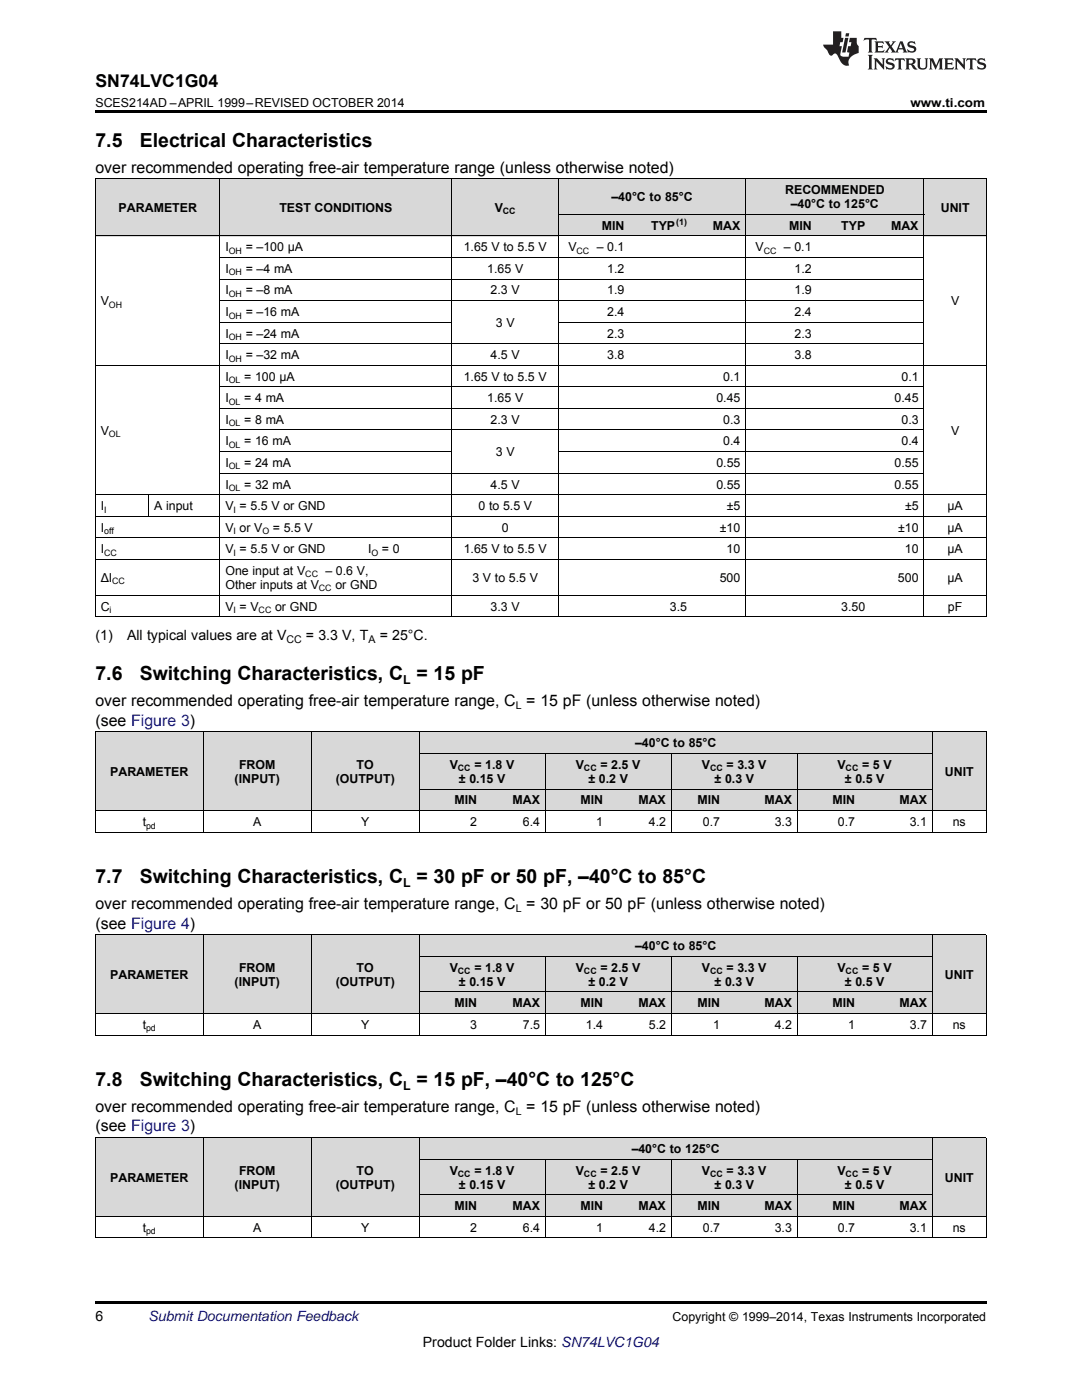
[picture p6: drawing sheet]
<svg xmlns="http://www.w3.org/2000/svg" width="216mm" height="279mm" viewBox="0 0 216 279" stroke-linecap="round" stroke-linejoin="round" font-family="sans-serif">
<g fill="#d8d8d8">
<path d="M19 227.1h21.6v15.7h-21.6z"/>
<path d="M40.6 227.1h21.5v15.7h-21.5z"/>
<path d="M62.1 227.1h21.6v15.7h-21.6z"/>
<path d="M83.7 238.5h12.6v4.3h-12.6z"/>
<path d="M96.3 238.5h12.5v4.3h-12.5z"/>
<path d="M108.8 238.5h12.6v4.3h-12.6z"/>
<path d="M121.4 238.5h12.6v4.3h-12.6z"/>
<path d="M134 238.5h10.7v4.3h-10.7z"/>
<path d="M144.7 238.5h14.4v4.3h-14.4z"/>
<path d="M159.1 238.5h12.6v4.3h-12.6z"/>
<path d="M171.7 238.5h14.4v4.3h-14.4z"/>
<path d="M186.1 227.1h10.7v15.7h-10.7z"/>
<path d="M83.7 231.4h12.6v7.1h-12.6z"/>
<path d="M96.3 231.4h12.5v7.1h-12.5z"/>
<path d="M108.8 231.4h12.6v7.1h-12.6z"/>
<path d="M121.4 231.4h12.6v7.1h-12.6z"/>
<path d="M134 231.4h10.7v7.1h-10.7z"/>
<path d="M144.7 231.4h14.4v7.1h-14.4z"/>
<path d="M159.1 231.4h12.6v7.1h-12.6z"/>
<path d="M171.7 231.4h14.4v7.1h-14.4z"/>
<path d="M83.7 227.1h12.6v4.3h-12.6z"/>
<path d="M96.3 227.1h12.5v4.3h-12.5z"/>
<path d="M108.8 227.1h12.6v4.3h-12.6z"/>
<path d="M121.4 227.1h12.6v4.3h-12.6z"/>
<path d="M134 227.1h10.7v4.3h-10.7z"/>
<path d="M144.7 227.1h14.4v4.3h-14.4z"/>
<path d="M159.1 227.1h12.6v4.3h-12.6z"/>
<path d="M171.7 227.1h14.4v4.3h-14.4z"/>
<path d="M19 186.6h21.6v15.7h-21.6z"/>
<path d="M40.6 186.6h21.5v15.7h-21.5z"/>
<path d="M62.1 186.6h21.6v15.7h-21.6z"/>
<path d="M83.7 198h12.6v4.3h-12.6z"/>
<path d="M96.3 198h12.5v4.3h-12.5z"/>
<path d="M108.8 198h12.6v4.3h-12.6z"/>
<path d="M121.4 198h12.6v4.3h-12.6z"/>
<path d="M134 198h10.7v4.3h-10.7z"/>
<path d="M144.7 198h14.4v4.3h-14.4z"/>
<path d="M159.1 198h12.6v4.3h-12.6z"/>
<path d="M171.7 198h14.4v4.3h-14.4z"/>
<path d="M186.1 186.6h10.7v15.7h-10.7z"/>
<path d="M83.7 190.9h12.6v7.1h-12.6z"/>
<path d="M96.3 190.9h12.5v7.1h-12.5z"/>
<path d="M108.8 190.9h12.6v7.1h-12.6z"/>
<path d="M121.4 190.9h12.6v7.1h-12.6z"/>
<path d="M134 190.9h10.7v7.1h-10.7z"/>
<path d="M144.7 190.9h14.4v7.1h-14.4z"/>
<path d="M159.1 190.9h12.6v7.1h-12.6z"/>
<path d="M171.7 190.9h14.4v7.1h-14.4z"/>
<path d="M83.7 186.6h12.6v4.3h-12.6z"/>
<path d="M96.3 186.6h12.5v4.3h-12.5z"/>
<path d="M108.8 186.6h12.6v4.3h-12.6z"/>
<path d="M121.4 186.6h12.6v4.3h-12.6z"/>
<path d="M134 186.6h10.7v4.3h-10.7z"/>
<path d="M144.7 186.6h14.4v4.3h-14.4z"/>
<path d="M159.1 186.6h12.6v4.3h-12.6z"/>
<path d="M171.7 186.6h14.4v4.3h-14.4z"/>
<path d="M19 146.1h21.6v15.7h-21.6z"/>
<path d="M40.6 146.1h21.5v15.7h-21.5z"/>
<path d="M62.1 146.1h21.6v15.7h-21.6z"/>
<path d="M83.7 157.5h12.6v4.3h-12.6z"/>
<path d="M96.3 157.5h12.5v4.3h-12.5z"/>
<path d="M108.8 157.5h12.6v4.3h-12.6z"/>
<path d="M121.4 157.5h12.6v4.3h-12.6z"/>
<path d="M134 157.5h10.7v4.3h-10.7z"/>
<path d="M144.7 157.5h14.4v4.3h-14.4z"/>
<path d="M159.1 157.5h12.6v4.3h-12.6z"/>
<path d="M171.7 157.5h14.4v4.3h-14.4z"/>
<path d="M186.1 146.1h10.7v15.7h-10.7z"/>
<path d="M83.7 150.4h12.6v7.1h-12.6z"/>
<path d="M96.3 150.4h12.5v7.1h-12.5z"/>
<path d="M108.8 150.4h12.6v7.1h-12.6z"/>
<path d="M121.4 150.4h12.6v7.1h-12.6z"/>
<path d="M134 150.4h10.7v7.1h-10.7z"/>
<path d="M144.7 150.4h14.4v7.1h-14.4z"/>
<path d="M159.1 150.4h12.6v7.1h-12.6z"/>
<path d="M171.7 150.4h14.4v7.1h-14.4z"/>
<path d="M83.7 146.1h12.6v4.3h-12.6z"/>
<path d="M96.3 146.1h12.5v4.3h-12.5z"/>
<path d="M108.8 146.1h12.6v4.3h-12.6z"/>
<path d="M121.4 146.1h12.6v4.3h-12.6z"/>
<path d="M134 146.1h10.7v4.3h-10.7z"/>
<path d="M144.7 146.1h14.4v4.3h-14.4z"/>
<path d="M159.1 146.1h12.6v4.3h-12.6z"/>
<path d="M171.7 146.1h14.4v4.3h-14.4z"/>
<path d="M19 35.7h10.7v11.4h-10.7z"/>
<path d="M29.7 35.7h14.2v11.4h-14.2z"/>
<path d="M43.9 35.7h28.5v11.4h-28.5z"/>
<path d="M72.4 35.7h17.8v11.4h-17.8z"/>
<path d="M90.2 35.7h21.3v11.4h-21.3z"/>
<path d="M111.5 42.8h14.2v4.3h-14.2z"/>
<path d="M125.7 42.8h12.4v4.3h-12.4z"/>
<path d="M138.1 42.8h10.7v4.3h-10.7z"/>
<path d="M148.8 42.8h14.3v4.3h-14.3z"/>
<path d="M163.1 42.8h10.6v4.3h-10.6z"/>
<path d="M173.7 42.8h10.7v4.3h-10.7z"/>
<path d="M184.4 35.7h12.4v11.4h-12.4z"/>
<path d="M111.5 35.7h14.2v7.1h-14.2z"/>
<path d="M125.7 35.7h12.4v7.1h-12.4z"/>
<path d="M138.1 35.7h10.7v7.1h-10.7z"/>
<path d="M148.8 35.7h14.3v7.1h-14.3z"/>
<path d="M163.1 35.7h10.6v7.1h-10.6z"/>
<path d="M173.7 35.7h10.7v7.1h-10.7z"/>
</g>
<g fill="#000">
<path d="M19 22h177.8v.5h-177.8zM19 123.1h.2zM43.8 123.1h.1zM90.1 123.1h.1zM111.4 123.1h.1zM125.6 123.1h.1zM138 123.1h.1zM148.7 123.1h.1zM162.9 123.1h.2zM173.6 123.1h.1zM184.3 123.1h.1zM196.7 123.1h.1z"/>
<path d="M19 166.1h.2zM62 166.1h.1zM83.6 166.1h.1zM96.2 166.1h.1zM108.7 166.1h.1zM133.9 166.1h.1zM144.6 166.1h.1zM159 166.1h.1zM171.6 166.1h.1zM185.9 166.1h.2zM196.7 166.1h.1zM19 259.7h177.8v.5h-177.8z"/>
</g>
<g fill="none" stroke="#000" stroke-width=".2">
<path d="M19 35.6l177.8 .1v87.4M19.1 35.7v87.4M43.9 35.7v87.4M90.1 35.7v87.4M111.4 35.7v87.4M148.8 35.7v87.4M184.3 35.7v87.4M19 47.1h177.8M43.9 60h140.5M43.9 55.7h140.5M43.9 51.4h140.5M111.5 42.8h72.9"/>
<path d="M19 72.9h177.8M43.9 77.2h140.5M43.9 68.6h140.5M43.9 64.3h46.3M111.5 64.3h72.9M19 98.7h177.8M29.7 98.7v4.4M43.9 94.4h140.5M43.9 90.1h46.3M43.9 85.8h140.5M43.9 81.5h140.5M111.5 90.1h72.9"/>
<path d="M19 118.8h177.8M19 111.6h177.8M19 107.3h177.8M19 103h177.8M19 123.1h177.8M19 146h177.8M19.1 146v20.1M40.5 146v20.1M62.1 146v20.1M83.6 146v20.1M83.7 157.5h102.3M83.7 150.3h102.3"/>
<path d="M108.8 150.4v15.7M133.9 150.4v15.7M159 150.4v15.7M186 146v20.1M196.8 146v20.1M19 166.1h177.8M19 161.8h177.8M19 186.5h177.8M19.1 186.6v20M40.5 186.6v20M62.1 186.6v20M83.6 186.6v20"/>
<path d="M83.7 198h102.3M83.7 190.8h102.3M108.8 190.9v15.7M133.9 190.9v15.7M159 190.9v15.7M186 186.6v20M196.8 186.6v20M19 206.6h177.8M19 202.3h177.8M19 227h177.8M19.1 227.1v20M40.5 227.1v20"/>
<path d="M62.1 227.1v20M83.6 227.1v20M83.7 238.5h102.3M83.7 231.3h102.3M108.8 231.4v15.7M133.9 231.4v15.7M159 231.4v15.7M186 227.1v20M196.8 227.1v20M19 247.1h177.8M19 242.8h177.8"/>
</g>
<g fill="#231f20">
<path d="M172.5 7.6l-.1 .5 .4-.2h.6v.1v2.1l-.2 .4h.9l-.2-.4v-2.1l.1-.1h.5l.5 .2-.2-.5zM174.5 8.3l.2 .3v1.5l-.2 .4h1.8l.2-.6a1.04 1.04 0 0 1-1.3 .2v-.7h.6l.3 .2v-.6l-.3 .2h-.6v-.6l.8-.1 .4 .3-.2-.5zM176.5 8.3l.9 1.1-.9 1.1h.8l-.2-.2 .4-.7 .5 .7-.2 .2h1.5l-.2-.2 .2-.4h.9l.1 .4-.2 .2h1l-.3-.3-.7-1.9h-.5l-.9 2-.8-1 .9-1h-.8l.1 .3-.4 .5-.3-.6 .1-.2zM179.7 8.6l.4 1h-.7zM181.3 8.4a.63 .63 0 0 0-.2 .7 .63 .63 0 0 0 .6 .4l.6 .2 .1 .2a.75 .75 0 0 1-.7 .4 .75 .75 0 0 1-.6-.5l.1 .7 .1-.1a1.11 1.11 0 0 0 1.5-.6 1.13 1.13 0 0 0-1.2-.8l-.1-.4a1.04 1.04 0 0 1 1.2 .2l-.2-.5-.2 .1-.4-.2zM173.2 10.9l.2 .4v2.2l-.2 .4h1l-.3-.4v-2.2l.3-.4zM174.3 11.6l.3 .4v1.5l-.3 .4h.8l-.2-.4v-1.3l1.5 1.7v-1.9l.2-.4h-.7l.2 .4v.9l-1.1-1.3zM177 11.8a.62 .62 0 0 0-.2 .7 .62 .62 0 0 0 .6 .4l.6 .1 .1 .3a.76 .76 0 0 1-.7 .3 .76 .76 0 0 1-.7-.4l.2 .7 .1-.1a1.11 1.11 0 0 0 1.5-.6 1.13 1.13 0 0 0-1.2-.8l-.1-.4a1.04 1.04 0 0 1 1.2 .2l-.2-.6-.2 .1-.5-.1zM178.7 11.6l-.2 .6a.61 .61 0 0 1 .8-.3v1.6l-.2 .4h.9l-.2-.4v-1.6a.63 .63 0 0 1 .7 .3l-.1-.6zM180.6 11.6l.3 .4v1.5l-.3 .4h1l-.2-.2-.1-.8 .6 .2a.76 .76 0 0 0 1.2 .7l-1-1a.58 .58 0 0 0 .6-.5 .58 .58 0 0 0-.5-.6zM181.4 11.9h.1a.45 .45 0 0 1 .5 .1 .45 .45 0 0 1 .1 .5l-.8 .2zM182.9 11.6l.2 .2a2.17 2.17 0 0 0 .3 1.9 .99 .99 0 0 0 1.6-.6v-1.1l.2-.4h-.7l.2 .2a1.92 1.92 0 0 1-.2 1.8 .6 .6 0 0 1-.9-.5v-1.1l.2-.4zM185.4 11.6l.2 .4v1.5l-.2 .4h.7l-.2-.4v-1.4l.8 1.8 .8-1.8v1.4l-.2 .4h.9l-.2-.4v-1.5l.2-.4h-.8l-.6 1.5-.6-1.5zM188.4 11.6l.2 .4v1.5l-.2 .4h1.8l.1-.6a1.04 1.04 0 0 1-1.2 .1v-.6h.5l.4 .2v-.6l-.4 .2h-.5v-.7h.8l.3 .3-.1-.6zM190.5 11.6l.2 .4v1.5l-.2 .4h.7l-.2-.4v-1.3l1.5 1.7v-1.9l.2-.4h-.7l.2 .4v.9l-1.1-1.3zM192.9 11.6l-.1 .6a.61 .61 0 0 1 .7-.3l.1 1.6-.3 .4h1l-.3-.4 .1-1.6a.63 .63 0 0 1 .7 .3l-.1-.6zM195.2 11.8a.62 .62 0 0 0-.2 .7 .62 .62 0 0 0 .6 .4l.6 .1 .1 .3a.76 .76 0 0 1-.7 .3 .76 .76 0 0 1-.6-.4l.1 .7 .1-.1a1.11 1.11 0 0 0 1.6-.6 1.13 1.13 0 0 0-1.3-.8l-.1-.4a1.04 1.04 0 0 1 1.2 .2l-.1-.6-.2 .1-.5-.1z"/>
<path d="M166.2 6.3v2.6h-1.9v.4l.8 .9a.91 .91 0 0 0 1 .8 .56 .56 0 0 1 .5-.3 .56 .56 0 0 1 .5 .3l.4 .8a1.53 1.53 0 0 0 1.9 1.2 1.54 1.54 0 0 1 1-2.1l.9-.3v-1.4a1.52 1.52 0 0 1-.4-1.6h-1.3l-.2 .8h.5l-.2 .8h-.5l-.1 1v.2l.4 .1-.2 .8a1.93 1.93 0 0 1-1.6-.3l.3-1.8h-.5l.2-.8h.4l.2-.8h-.4v-1.3zM168.6 7.6l-.6 2.9h.7l.6-2.9zM168.8 6.6l-.1 .7h.6l.2-.7z"/>
</g>
<g font-size="3.9">
<text x="19" y="29.3">7.5</text>
<text x="27.9" y="29.3">Electrical Characteristics</text>
<text x="19" y="135.8">7.6</text>
<text x="27.9" y="135.8">Switching Characteristics, C = 15 pF</text>
<text x="19" y="176.3">7.7</text>
<text x="27.9" y="176.3">Switching Characteristics, C = 30 pF or 50 pF, –40°C to 85°C</text>
<text x="19" y="216.8">7.8</text>
<text x="27.9" y="216.8">Switching Characteristics, C = 15 pF, –40°C to 125°C</text>
</g>
<text font-size="3.5" x="19" y="17.3">SN74LVC1G04</text>
<g font-size="3.2">
<text x="19" y="34.4">over recommended operating free-air temperature range (unless otherwise noted)</text>
<text x="19" y="140.9">over recommended operating free-air temperature range, C = 15 pF (unless otherwise noted)</text>
<text x="19" y="144.8">(see Figure 3)</text>
<text x="19" y="185.3">(see Figure 4)</text>
<text x="19" y="181.4">over recommended operating free-air temperature range, C = 30 pF or 50 pF (unless otherwise noted)</text>
<text x="19" y="221.9">over recommended operating free-air temperature range, C = 15 pF (unless otherwise noted)</text>
<text x="19" y="225.8">(see Figure 3)</text>
</g>
<g font-size="2.8">
<text x="19" y="127.7">(1)</text>
<text x="25.4" y="127.7">All typical values are at V</text>
<text x="61" y="127.7">= 3.3 V, T</text>
<text x="75.8" y="127.7">= 25°C.</text>
<text x="19" y="263.6">6</text>
<text x="84.4" y="268.9">Product Folder Links: SN74LVC1G04</text>
</g>
<text font-size="2.8" fill="#0000c8" x="29.6" y="263.6">Submit Documentation Feedback</text>
<g font-size="2.5">
<text x="19" y="21.4">SCES214AD –APRIL 1999–REVISED OCTOBER 2014</text>
<text x="181.7" y="21.4">www.ti.com</text>
<text x="122" y="40.1">–40°C to 85°C</text>
<text x="156.7" y="38.7">RECOMMENDED</text>
<text x="157.8" y="41.6">–40°C to 125°C</text>
<text x="23.7" y="42.3">PARAMETER</text>
<text x="55.7" y="42.3">TEST CONDITIONS</text>
<text x="98.7" y="42.3">V</text>
<text x="120.1" y="45.9">MIN</text>
<text x="129.9" y="45.9">TYP</text>
<text x="142.2" y="45.9">MAX</text>
<text x="157.4" y="45.9">MIN</text>
<text x="167.9" y="45.9">TYP</text>
<text x="177.8" y="45.9">MAX</text>
<text x="187.7" y="42.3">UNIT</text>
<text x="45" y="50.2">I</text>
<text x="49" y="50.2">= –100 μA</text>
<text x="92.5" y="50.2">1.65 V to 5.5 V</text>
<text x="113.4" y="50.2">V</text>
<text x="119.1" y="50.2">– 0.1</text>
<text x="150.8" y="50.2">V</text>
<text x="156.4" y="50.2">– 0.1</text>
<text x="45" y="54.5">I</text>
<text x="45" y="58.8">I</text>
<text x="49" y="54.5">= –4 mA</text>
<text x="49" y="58.8">= –8 mA</text>
<text x="97.2" y="54.5">1.65 V</text>
<text x="97.9" y="58.8">2.3 V</text>
<text x="121.2" y="54.5">1.2</text>
<text x="121.2" y="58.8">1.9</text>
<text x="158.5" y="54.5">1.2</text>
<text x="158.5" y="58.8">1.9</text>
<text x="20.1" y="60.9">V</text>
<text x="45" y="63.1">I</text>
<text x="49" y="63.1">= –16 mA</text>
<text x="99" y="65.2">3 V</text>
<text x="121.2" y="63.1">2.4</text>
<text x="158.5" y="63.1">2.4</text>
<text x="189.8" y="60.9">V</text>
<text x="45" y="67.4">I</text>
<text x="45" y="71.7">I</text>
<text x="49" y="67.4">= –24 mA</text>
<text x="49" y="71.7">= –32 mA</text>
<text x="97.9" y="71.7">4.5 V</text>
<text x="121.2" y="67.4">2.3</text>
<text x="121.2" y="71.7">3.8</text>
<text x="158.5" y="67.4">2.3</text>
<text x="158.5" y="71.7">3.8</text>
<text x="45" y="76">I</text>
<text x="48.7" y="76">= 100 μA</text>
<text x="92.5" y="76">1.65 V to 5.5 V</text>
<text x="144.3" y="76">0.1</text>
<text x="179.9" y="76">0.1</text>
<text x="45" y="80.3">I</text>
<text x="48.7" y="80.3">= 4 mA</text>
<text x="97.2" y="80.3">1.65 V</text>
<text x="142.9" y="80.3">0.45</text>
<text x="178.5" y="80.3">0.45</text>
<text x="20.1" y="86.7">V</text>
<text x="45" y="84.6">I</text>
<text x="45" y="88.9">I</text>
<text x="48.7" y="84.6">= 8 mA</text>
<text x="48.7" y="88.9">= 16 mA</text>
<text x="97.9" y="84.6">2.3 V</text>
<text x="144.3" y="88.9">0.4</text>
<text x="144.3" y="84.6">0.3</text>
<text x="179.9" y="88.9">0.4</text>
<text x="179.9" y="84.6">0.3</text>
<text x="189.8" y="86.7">V</text>
<text x="45" y="93.2">I</text>
<text x="48.7" y="93.2">= 24 mA</text>
<text x="99" y="91.1">3 V</text>
<text x="142.9" y="93.2">0.55</text>
<text x="178.5" y="93.2">0.55</text>
<text x="20.1" y="101.8">I</text>
<text x="30.8" y="101.8">A input</text>
<text x="45" y="101.8">V = 5.5 V or GND</text>
<text x="45" y="97.5">I</text>
<text x="48.7" y="97.5">= 32 mA</text>
<text x="95.5" y="101.8">0 to 5.5 V</text>
<text x="97.9" y="97.5">4.5 V</text>
<text x="142.9" y="97.5">0.55</text>
<text x="145" y="101.8">±5</text>
<text x="178.5" y="97.5">0.55</text>
<text x="180.6" y="101.8">±5</text>
<text x="189.1" y="101.8">μA</text>
<text x="20.1" y="106.1">I</text>
<text x="45" y="106.1">V or V</text>
<text x="54.4" y="106.1">= 5.5 V</text>
<text x="100.1" y="106.1">0</text>
<text x="143.7" y="106.1">±10</text>
<text x="179.2" y="106.1">±10</text>
<text x="189.1" y="106.1">μA</text>
<text x="20.1" y="110.4">I</text>
<text x="45" y="110.4">V = 5.5 V or GND</text>
<text x="73.5" y="110.4">I</text>
<text x="76.2" y="110.4">= 0</text>
<text x="92.5" y="110.4">1.65 V to 5.5 V</text>
<text x="145" y="110.4">10</text>
<text x="180.6" y="110.4">10</text>
<text x="189.1" y="110.4">μA</text>
<text x="20.1" y="116.1">ΔI</text>
<text x="45" y="114.7">One input at V</text>
<text x="45" y="117.5">Other inputs at V</text>
<text x="64.9" y="114.7">– 0.6 V,</text>
<text x="66.9" y="117.5">or GND</text>
<text x="94.3" y="116.1">3 V to 5.5 V</text>
<text x="143.6" y="116.1">500</text>
<text x="179.2" y="116.1">500</text>
<text x="189.1" y="116.1">μA</text>
<text x="20.1" y="121.8">C</text>
<text x="45" y="121.8">V = V</text>
<text x="54.9" y="121.8">or GND</text>
<text x="97.9" y="121.8">3.3 V</text>
<text x="133.7" y="121.8">3.5</text>
<text x="167.9" y="121.8">3.50</text>
<text x="189.2" y="121.8">pF</text>
<text x="80.4" y="136.6">L</text>
<text x="126.8" y="149.1">–40°C to 85°C</text>
<text x="22" y="154.8">PARAMETER</text>
<text x="47.7" y="153.4">FROM</text>
<text x="71.2" y="153.4">TO</text>
<text x="89.7" y="153.4">V</text>
<text x="94.7" y="153.4">= 1.8 V</text>
<text x="114.9" y="153.4">V</text>
<text x="119.8" y="153.4">= 2.5 V</text>
<text x="140.1" y="153.4">V</text>
<text x="145" y="153.4">= 3.3 V</text>
<text x="167.1" y="153.4">V</text>
<text x="172" y="153.4">= 5 V</text>
<text x="188.6" y="154.8">UNIT</text>
<text x="46.8" y="156.2">(INPUT)</text>
<text x="67" y="156.2">(OUTPUT)</text>
<text x="90.7" y="160.5">MIN</text>
<text x="91.6" y="156.2">± 0.15 V</text>
<text x="102.3" y="160.5">MAX</text>
<text x="115.8" y="160.5">MIN</text>
<text x="117.4" y="156.2">± 0.2 V</text>
<text x="127.4" y="160.5">MAX</text>
<text x="139.2" y="160.5">MIN</text>
<text x="142.6" y="156.2">± 0.3 V</text>
<text x="152.5" y="160.5">MAX</text>
<text x="166.1" y="160.5">MIN</text>
<text x="168.6" y="156.2">± 0.5 V</text>
<text x="179.5" y="160.5">MAX</text>
<text x="28.5" y="164.9">t</text>
<text x="50.5" y="164.9">A</text>
<text x="72.1" y="164.9">Y</text>
<text x="93.8" y="164.9">2</text>
<text x="104.4" y="164.9">6.4</text>
<text x="119" y="164.9">1</text>
<text x="129.5" y="164.9">4.2</text>
<text x="140.3" y="164.9">0.7</text>
<text x="154.6" y="164.9">3.3</text>
<text x="167.2" y="164.9">0.7</text>
<text x="181.5" y="164.9">3.1</text>
<text x="190.1" y="164.9">ns</text>
<text x="80.4" y="177.1">L</text>
<text x="126.8" y="189.6">–40°C to 85°C</text>
<text x="22" y="195.3">PARAMETER</text>
<text x="46.8" y="196.7">(INPUT)</text>
<text x="47.7" y="193.9">FROM</text>
<text x="67" y="196.7">(OUTPUT)</text>
<text x="71.2" y="193.9">TO</text>
<text x="89.7" y="193.9">V</text>
<text x="91.6" y="196.7">± 0.15 V</text>
<text x="94.7" y="193.9">= 1.8 V</text>
<text x="114.9" y="193.9">V</text>
<text x="117.4" y="196.7">± 0.2 V</text>
<text x="119.8" y="193.9">= 2.5 V</text>
<text x="140.1" y="193.9">V</text>
<text x="142.6" y="196.7">± 0.3 V</text>
<text x="145" y="193.9">= 3.3 V</text>
<text x="167.1" y="193.9">V</text>
<text x="168.6" y="196.7">± 0.5 V</text>
<text x="172" y="193.9">= 5 V</text>
<text x="188.6" y="195.3">UNIT</text>
<text x="90.7" y="201">MIN</text>
<text x="102.3" y="201">MAX</text>
<text x="115.8" y="201">MIN</text>
<text x="127.4" y="201">MAX</text>
<text x="139.2" y="201">MIN</text>
<text x="152.5" y="201">MAX</text>
<text x="166.1" y="201">MIN</text>
<text x="179.5" y="201">MAX</text>
<text x="28.5" y="205.4">t</text>
<text x="50.5" y="205.4">A</text>
<text x="72.1" y="205.4">Y</text>
<text x="93.8" y="205.4">3</text>
<text x="104.4" y="205.4">7.5</text>
<text x="116.9" y="205.4">1.4</text>
<text x="129.5" y="205.4">5.2</text>
<text x="142.3" y="205.4">1</text>
<text x="154.6" y="205.4">4.2</text>
<text x="169.2" y="205.4">1</text>
<text x="181.5" y="205.4">3.7</text>
<text x="190.1" y="205.4">ns</text>
<text x="80.4" y="217.6">L</text>
<text x="126" y="230.1">–40°C to 125°C</text>
<text x="22" y="235.8">PARAMETER</text>
<text x="46.8" y="237.2">(INPUT)</text>
<text x="47.7" y="234.4">FROM</text>
<text x="67" y="237.2">(OUTPUT)</text>
<text x="71.2" y="234.4">TO</text>
<text x="89.7" y="234.4">V</text>
<text x="91.6" y="237.2">± 0.15 V</text>
<text x="94.7" y="234.4">= 1.8 V</text>
<text x="114.9" y="234.4">V</text>
<text x="117.4" y="237.2">± 0.2 V</text>
<text x="119.8" y="234.4">= 2.5 V</text>
<text x="140.1" y="234.4">V</text>
<text x="142.6" y="237.2">± 0.3 V</text>
<text x="145" y="234.4">= 3.3 V</text>
<text x="167.1" y="234.4">V</text>
<text x="168.6" y="237.2">± 0.5 V</text>
<text x="172" y="234.4">= 5 V</text>
<text x="188.6" y="235.8">UNIT</text>
<text x="28.5" y="245.9">t</text>
<text x="50.5" y="245.9">A</text>
<text x="72.1" y="245.9">Y</text>
<text x="90.7" y="241.5">MIN</text>
<text x="93.8" y="245.9">2</text>
<text x="102.3" y="241.5">MAX</text>
<text x="104.4" y="245.9">6.4</text>
<text x="115.8" y="241.5">MIN</text>
<text x="119" y="245.9">1</text>
<text x="127.4" y="241.5">MAX</text>
<text x="129.5" y="245.9">4.2</text>
<text x="139.2" y="241.5">MIN</text>
<text x="140.3" y="245.9">0.7</text>
<text x="152.5" y="241.5">MAX</text>
<text x="154.6" y="245.9">3.3</text>
<text x="166.1" y="241.5">MIN</text>
<text x="167.2" y="245.9">0.7</text>
<text x="179.5" y="241.5">MAX</text>
<text x="181.5" y="245.9">3.1</text>
<text x="190.1" y="245.9">ns</text>
<text x="134.2" y="263.6">Copyright © 1999–2014, Texas Instruments Incorporated</text>
</g>
<g font-size="2.1">
<text x="57.1" y="128.3">CC</text>
<text x="73.5" y="128.3">A</text>
<text x="102.9" y="141.6">L</text>
<text x="102.9" y="182.1">L</text>
<text x="102.9" y="222.6">L</text>
</g>
<g font-size="1.8">
<text x="100.3" y="42.8">CC</text>
<text x="134.9" y="44.9">(1)</text>
<text x="45.6" y="50.7">OH</text>
<text x="115" y="50.7">CC</text>
<text x="152.4" y="50.7">CC</text>
<text x="45.6" y="55">OH</text>
<text x="45.6" y="59.3">OH</text>
<text x="21.7" y="61.4">OH</text>
<text x="45.6" y="63.6">OH</text>
<text x="45.6" y="67.9">OH</text>
<text x="45.6" y="72.2">OH</text>
<text x="45.6" y="76.5">OL</text>
<text x="45.6" y="80.8">OL</text>
<text x="21.7" y="87.2">OL</text>
<text x="45.6" y="85.1">OL</text>
<text x="45.6" y="89.4">OL</text>
<text x="45.6" y="93.7">OL</text>
<text x="45.6" y="98">OL</text>
<text x="20.8" y="102.3">I</text>
<text x="20.8" y="106.6">off</text>
<text x="46.6" y="102.3">I</text>
<text x="46.6" y="106.6">I</text>
<text x="52.4" y="106.6">O</text>
<text x="20.8" y="110.9">CC</text>
<text x="46.6" y="110.9">I</text>
<text x="74.1" y="110.9">O</text>
<text x="22.4" y="116.6">CC</text>
<text x="60.9" y="115.2">CC</text>
<text x="63.6" y="118">CC</text>
<text x="21.9" y="122.3">i</text>
<text x="46.6" y="122.3">I</text>
<text x="51.6" y="122.3">CC</text>
<text x="91.4" y="153.9">CC</text>
<text x="116.5" y="153.9">CC</text>
<text x="141.7" y="153.9">CC</text>
<text x="168.7" y="153.9">CC</text>
<text x="29.1" y="165.3">pd</text>
<text x="91.4" y="194.4">CC</text>
<text x="116.5" y="194.4">CC</text>
<text x="141.7" y="194.4">CC</text>
<text x="168.7" y="194.4">CC</text>
<text x="29.1" y="205.8">pd</text>
<text x="91.4" y="234.9">CC</text>
<text x="116.5" y="234.9">CC</text>
<text x="141.7" y="234.9">CC</text>
<text x="168.7" y="234.9">CC</text>
<text x="29.1" y="246.3">pd</text>
</g>
</svg>
